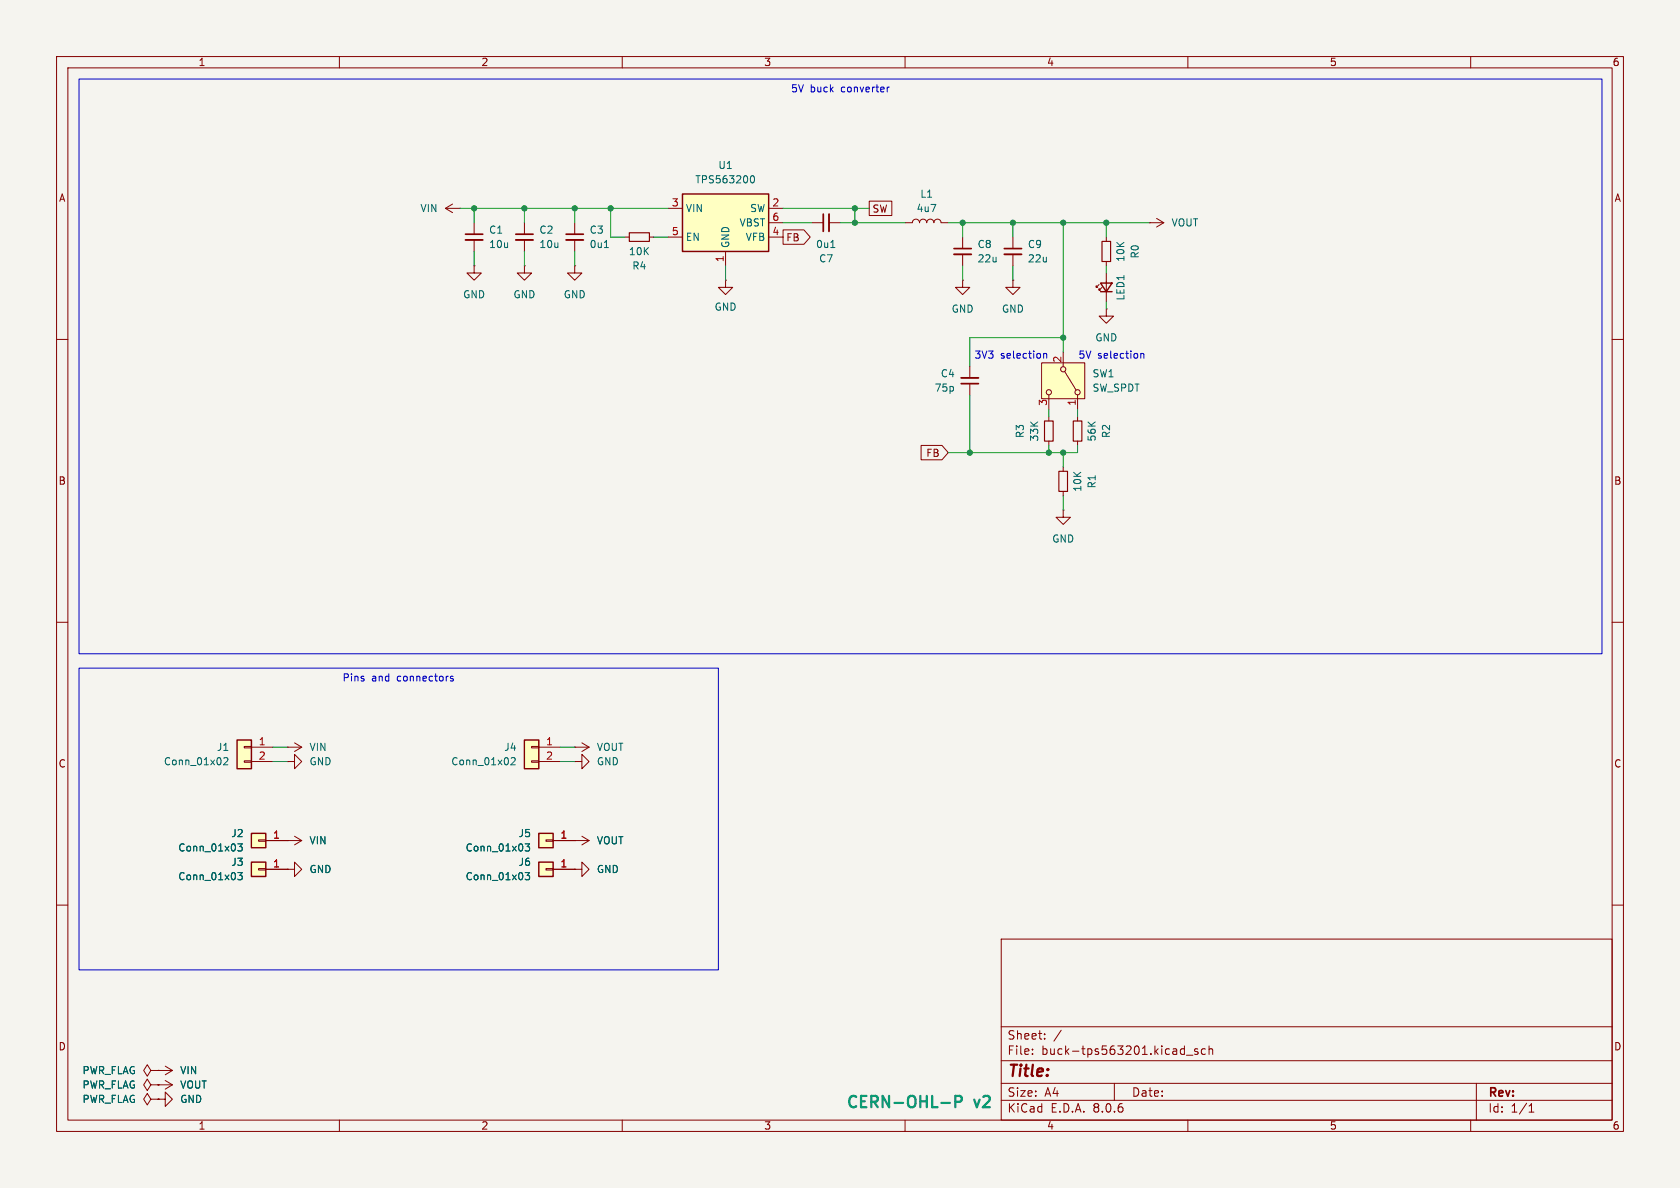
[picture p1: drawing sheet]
<svg xmlns="http://www.w3.org/2000/svg" width="297mm" height="210mm" viewBox="0 0 297 210" stroke-linecap="round" stroke-linejoin="round" font-family="sans-serif">
<path d="M0 0h297v210h-297z" fill="#f5f4ef" stroke="#f5f4ef" stroke-width=".18"/>
<g fill="none" stroke="#840000" stroke-width=".18">
<path d="M10 10h277v190h-277zM12 12h273v186h-273zM60 10v2M110 10v2M160 10v2M210 10v2M260 10v2M92.7 39.4v2M101.6 39.4v2M143.5 39.4h2M146.6 39.4h2M10 60h2"/>
<path d="M92.7 47v1.3h1.3l-1.3 1.2-1.3-1.2h1.3M92.7 47h.1M92.7 42.4v2.1M101.6 47v1.3h1.3l-1.3 1.2-1.3-1.2h1.3M101.6 47h.1M101.6 42.4v2.1M110.5 41.9h.8M114.8 41.9h.8M170.2 49.5v1.3h1.2l-1.2 1.3-1.3-1.3h1.3M170.2 49.5h.1M179.1 49.5v1.3h1.2l-1.2 1.3-1.3-1.3h1.3M179.1 49.5h.1"/>
<path d="M194.3 50.3l-.5 .5v-.3v.3h.3M194.8 50.8l-.5 .5v-.2v.2h.3M195.6 48.3v5M285 60h2M171.4 64.8v2M171.4 67.8v2.1M185.4 73.7v.7M185.4 78v.7M188 90.2v1.2h1.2l-1.2 1.3-1.3-1.3h1.3M188 90.2h.1M10 110h2M285 110h2"/>
<path d="M10 160h2M101.6 148.6h.1M101.6 148.6h2.5M102.9 147.8l1.2 .8M104.1 148.6l-1.2 .8M285 160h2M177 166h108v32h-108zM60 198v2M110 198v2M160 198v2M177 194.5h108M177 191.5h108"/>
<path d="M177 187.5h108M177 181.5h108M182.5 186.3v.1M182.5 185.5v.1M184.7 183.6v.1M184.7 182.8v.1M187.6 182.1l-1.3 2M197 191.5v3M209.7 186.5h1.2M210 198v2M211.7 185.5l-.3-.1-.2 .2v.2l.5 .2v.3h-.5M213.1 185.5l-.4-.1-.3 .3v.4l.1 .2h.6"/>
<path d="M213.7 185.5l.3-.1 .3 .1 .1 .9M213.7 184.9v1.5M260 198v2M261 191.5v6.5M270.3 196.6h.9M270.3 195.5l.4-.4v1.5"/>
</g>
<path d="M146.6 37.8v3.1M91.2 42.4h3M100.1 42.4h3M169.9 66.8h3.1" fill="none" stroke="#840000" stroke-width=".33"/>
<path d="M145.5 37.8v3.1M91.2 41.4h3M100.1 41.4h3M169.9 67.8h3.1" fill="none" stroke="#840000" stroke-width=".3"/>
<path d="M106.9 43.8h.7M146.9 43.8h.7" fill="none" stroke="#006464" stroke-width=".18"/>
<path d="M111.3 41.1h3.5v1.6h-3.5zM184.7 74.4h1.5v3.6h-1.5z" fill="none" stroke="#840000" stroke-width=".2"/>
<path d="M194.6 50h2l-1 1.6zM194.6 51.6h2" fill="none" stroke="#840000" stroke-width=".25"/>
<path d="M120.6 34.3h15.3v10.2h-15.3z" fill="#ffffc2"/>
<path d="M120.6 34.3h15.3v10.2h-15.3z" fill="none" stroke="#840000" stroke-width=".25"/>
<g fill="none" stroke="#840000" stroke-width=".18">
<path d="M78.7 36.8h2.6M78.7 36.8l1.3 .8M80 36.1l-1.3 .7M81.3 36.8h.1M118.1 36.8h2.5M135.9 36.8h2.5M135.9 39.4h2.5M160 39.4h1.3a.64 .64 0 0 1 .6-.7 .64 .64 0 0 1 .7 .7 .64 .64 0 0 1 .6-.7 .64 .64 0 0 1 .6 .7 .64 .64 0 0 1 .7-.7 .64 .64 0 0 1 .6 .7 .64 .64 0 0 1 .6-.7 .64 .64 0 0 1 .7 .7h1.2M203.2 39.4h.1M203.2 39.4h2.5M204.5 38.6l1.2 .8M205.7 39.4l-1.2 .7"/>
<path d="M118.1 41.9h2.5M128.3 44.5v2.5M135.9 41.9h2.5M170.2 41.9v2M170.2 45v2M179.1 41.9v2M179.1 45v2M195.6 54.6v1.3h1.2l-1.2 1.3-1.3-1.3h1.3M195.6 54.6h.1M195.6 41.9v.8M195.6 46.2v.8M190.5 73.7v.7"/>
<path d="M190.5 78v.7"/>
</g>
<path d="M132.7 31.5l.1-.3 .2-.1a.68 .68 0 0 1 .4 .6 .68 .68 0 0 1-.4 .6l-.2-.1-.1-.4" fill="none" stroke="#006464" stroke-width=".18"/>
<path d="M194.8 42.7h1.5v3.5h-1.5zM189.7 74.4h1.6v3.6h-1.6z" fill="none" stroke="#840000" stroke-width=".2"/>
<path d="M168.7 45h3M177.5 45h3.1" fill="none" stroke="#840000" stroke-width=".33"/>
<path d="M168.7 43.9h3M177.5 43.9h3.1" fill="none" stroke="#840000" stroke-width=".3"/>
<path d="M184.1 64.1h7.7v6.4h-7.7z" fill="#ffffc2"/>
<g fill="none" stroke="#840000" stroke-width=".18">
<path d="M184.1 64.1h7.7v6.4h-7.7zM185.4 69.9v2.5M188 62.2v2.6M188.2 65.7l2 3.3M190.5 69.9v2.5M50.8 134.6h1.3v1.3l1.2-1.3-1.2-1.2v1.2M50.8 134.6h.1M27.9 194.3h1.3v-1.3l1.3 1.3-1.3 1.3v-1.3M27.9 194.3h.1"/>
<circle cx="185.4" cy="69.3" r=".46"/>
<circle cx="188" cy="65.3" r=".46"/>
<circle cx="190.5" cy="69.3" r=".46"/>
</g>
<path d="M44.4 152.4h2.6v2.5h-2.6z" fill="#ffffc2"/>
<g fill="none" stroke="#840000" stroke-width=".18">
<path d="M83.8 39.4v2M83.8 47v1.3h1.3l-1.3 1.2-1.3-1.2h1.3M83.8 47h.1M83.8 42.4v2.1M128.3 49.5v1.3h1.2l-1.2 1.3-1.3-1.3h1.3M128.3 49.5h.1M45.7 153.5h1.3v.3h-1.3zM47 153.7h3.8M50.8 153.7h1.3v1.2l1.2-1.2-1.2-1.3v1.3M50.8 153.7h.1M50.8 148.6h.1M50.8 148.6h2.5"/>
<path d="M52.1 147.8l1.2 .8M53.3 148.6l-1.2 .8M26.7 194.3l-.7-1-.6 1 .6 1 .7-1h1.2M26.7 189.2l-.7-1-.6 1 .6 1 .7-1h1.2M26.7 191.8l-.7-1-.6 1 .6 1 .7-1h1.2M27.9 194.3h.1M27.9 189.2h.1M27.9 191.8h.1M27.9 189.2h2.6M27.9 191.8h2.6M29.2 188.5l1.3 .7M29.2 191l1.3 .8"/>
<path d="M30.5 189.2l-1.3 .8M30.5 191.8l-1.3 .7"/>
</g>
<path d="M44.4 152.4h2.6v2.5h-2.6z" fill="none" stroke="#840000" stroke-width=".25"/>
<path d="M42 154.2h.8l-.4 .5 .4 .2v.5l-.2 .1-.6-.1" fill="none" stroke="#006464" stroke-width=".18"/>
<path d="M82.3 42.4h3" fill="none" stroke="#840000" stroke-width=".33"/>
<path d="M82.3 41.4h3" fill="none" stroke="#840000" stroke-width=".3"/>
<path d="M95.2 147.3h2.6v2.6h-2.6z" fill="#ffffc2"/>
<path d="M96.5 148.5h1.3v.2h-1.3zM97.8 148.6h3.8" fill="none" stroke="#840000" stroke-width=".18"/>
<path d="M95.2 147.3h2.6v2.6h-2.6z" fill="none" stroke="#840000" stroke-width=".25"/>
<path d="M92.8 149.2h.8l-.4 .5 .4 .1v.5l-.2 .1-.6-.1" fill="none" stroke="#006464" stroke-width=".18"/>
<path d="M95.2 152.4h2.6v2.5h-2.6z" fill="#ffffc2"/>
<path d="M96.5 153.5h1.3v.3h-1.3zM97.8 153.7h3.8" fill="none" stroke="#840000" stroke-width=".18"/>
<path d="M95.2 152.4h2.6v2.5h-2.6z" fill="none" stroke="#840000" stroke-width=".25"/>
<path d="M92.8 154.2h.8l-.4 .5 .4 .2v.5l-.2 .1-.6-.1" fill="none" stroke="#006464" stroke-width=".18"/>
<path d="M92.7 130.8h2.5v5.1h-2.5z" fill="#ffffc2"/>
<path d="M50.8 132.1h.1M50.8 132.1h2.5M52.1 131.3l1.2 .8M53.3 132.1l-1.2 .7M94 134.5h1.2v.2h-1.2zM94 132h1.2v.2h-1.2zM95.2 132.1h3.9M95.2 134.6h3.9" fill="none" stroke="#840000" stroke-width=".18"/>
<path d="M92.7 130.8h2.5v5.1h-2.5z" fill="none" stroke="#840000" stroke-width=".25"/>
<path d="M90.4 134.1l.4-.2 .3 .4-.8 .9h.8" fill="none" stroke="#006464" stroke-width=".18"/>
<path d="M44.4 147.3h2.6v2.6h-2.6z" fill="#ffffc2"/>
<path d="M45.7 148.5h1.3v.2h-1.3zM47 148.6h3.8" fill="none" stroke="#840000" stroke-width=".18"/>
<path d="M44.4 147.3h2.6v2.6h-2.6z" fill="none" stroke="#840000" stroke-width=".25"/>
<path d="M42 149.2h.8l-.4 .5 .4 .1v.5l-.2 .1-.6-.1" fill="none" stroke="#006464" stroke-width=".18"/>
<path d="M41.9 130.8h2.5v5.1h-2.5z" fill="#ffffc2"/>
<g fill="none" stroke="#840000" stroke-width=".18">
<path d="M153.7 35.6h4v2.5h-4zM138.4 40.6h3.7l1.1 1.3-1.1 1.3h-3.7zM162.8 78.7h3.7l1.1 1.3-1.1 1.3h-3.7zM188 82.6v.7M188 86.9v.7M43.2 134.5h1.2v.2h-1.2zM43.2 132h1.2v.2h-1.2zM44.4 132.1h3.9M44.4 134.6h3.9M101.6 132.1h.1M101.6 134.6h1.3v1.3l1.2-1.3-1.2-1.2v1.2M101.6 134.6h.1"/>
<path d="M101.6 132.1h2.5M102.9 131.3l1.2 .8M104.1 132.1l-1.2 .7M47 148.6h3.8M47 153.7h3.8M50.8 148.6h.1M50.8 153.7h.1M97.8 148.6h3.8M97.8 153.7h3.8M101.6 153.7h1.3v1.2l1.2-1.2-1.2-1.3v1.3M101.6 153.7h.1M101.6 148.6h.1"/>
<path d="M27.9 191.8h.1M27.9 194.3h.1M27.9 189.2h.1"/>
</g>
<path d="M41.9 130.8h2.5v5.1h-2.5z" fill="none" stroke="#840000" stroke-width=".25"/>
<path d="M39.6 134.1l.4-.2 .3 .4-.8 .9h.8M42 149.2h.8l-.4 .5 .4 .1v.5l-.2 .1-.6-.1M42 154.2h.8l-.4 .5 .4 .2v.5l-.2 .1-.6-.1M92.8 149.2h.8l-.4 .5 .4 .1v.5l-.2 .1-.6-.1M92.8 154.2h.8l-.4 .5 .4 .2v.5l-.2 .1-.6-.1" fill="none" stroke="#006464" stroke-width=".18"/>
<path d="M187.2 83.3h1.5v3.6h-1.5z" fill="none" stroke="#840000" stroke-width=".2"/>
<path d="M14 14h269.2v101.6h-269.2zM156.8 15.4v.8M157.2 15.4l-.4 .2M184.5 62.6l.2-.1h.3v.8M184.5 62.5v.8M201.7 62.5v.8M201.7 62.6l.2-.1h.3v.8M14 118.1h113v53.4h-113zM80.1 119.6l-.3-.1-.2 .2 .1 .2 .4 .1v.3h-.5" fill="none" stroke="#0000c2" stroke-width=".18"/>
<path d="M166.4 195h1.5M168.9 194.8h.8a.54 .54 0 0 0 .4-.5 .54 .54 0 0 0-.4-.6h-.8v2" fill="none" stroke="#0099b0" stroke-width=".4"/>
<g fill="none" stroke="#009600" stroke-width=".18">
<path d="M81.3 36.8h36.8M83.8 36.8v2.6M92.7 36.8v2.6M101.6 36.8v2.6M107.9 36.8v5.1h2.6M138.4 39.4h5.1M138.4 36.8h15.3M148.6 39.4h11.4M151.1 36.8v2.6M167.6 39.4h35.6M170.2 39.4v2.5M179.1 39.4v2.5"/>
<path d="M188 39.4v22.8M195.6 39.4v2.5M83.8 44.5v2.5M92.7 44.5v2.5M101.6 44.5v2.5M115.6 41.9h2.5M128.3 47v2.5M170.2 47v2.5M179.1 47v2.5M188 59.7h-16.6v5.1M195.6 47v1.3M195.6 53.3v1.3"/>
<path d="M171.4 69.9v10.1M185.4 72.4v1.3M185.4 78.7v1.3M190.5 78.7v1.3h-22.9M190.5 72.4v1.3M188 80v2.6M188 87.6v2.6M48.3 134.6h2.5M48.3 132.1h2.5M99.1 134.6h2.5M99.1 132.1h2.5"/>
</g>
<g fill="#009600" stroke="#009600" stroke-width=".18">
<circle cx="188" cy="59.7" r=".46"/>
<circle cx="179.1" cy="39.4" r=".46"/>
<circle cx="185.4" cy="80" r=".46"/>
<circle cx="171.4" cy="80" r=".46"/>
<circle cx="151.1" cy="36.8" r=".46"/>
<circle cx="151.1" cy="39.4" r=".46"/>
<circle cx="188" cy="80" r=".46"/>
<circle cx="170.2" cy="39.4" r=".46"/>
<circle cx="195.6" cy="39.4" r=".46"/>
<circle cx="188" cy="39.4" r=".46"/>
<circle cx="107.9" cy="36.8" r=".46"/>
<circle cx="101.6" cy="36.8" r=".46"/>
<circle cx="92.7" cy="36.8" r=".46"/>
<circle cx="83.8" cy="36.8" r=".46"/>
</g>
<text font-size="2.8" fill="#840000" x="178" y="190.9">Title:</text>
<g font-size="2.8" fill="#0099b0">
<text x="149.4" y="196.4">CERN-OHL-P</text>
<text x="172.3" y="196.4">v2</text>
</g>
<g font-size="2.1" fill="#840000">
<text x="178" y="184">Sheet:</text>
<text x="178" y="186.7">File:</text>
<text x="184.1" y="186.7">buck-tps563201.kicad_sch</text>
<text x="178" y="196.9">KiCad</text>
<text x="178" y="194.1">Size:</text>
<text x="184.7" y="194.1">A4</text>
<text x="185.7" y="196.9">E.D.A.</text>
<text x="193.3" y="196.9">8.0.6</text>
<text x="200" y="194.1">Date:</text>
<text x="263" y="194.3">Rev:</text>
<text x="263" y="196.9">Id:</text>
<text x="267.1" y="196.9">1/1</text>
</g>
<g font-size="1.8" fill="#840000">
<text x="35" y="11.9">1</text>
<text x="85" y="11.9">2</text>
<text x="135" y="11.9">3</text>
<text x="185" y="11.9">4</text>
<text x="235" y="11.9">5</text>
<text x="285" y="11.9">6</text>
<text x="10.3" y="35.9">A</text>
<text x="285.3" y="35.9">A</text>
<text x="154.1" y="37.8">SW</text>
<text x="138.9" y="42.9">FB</text>
<text x="163.6" y="81">FB</text>
<text x="10.3" y="85.9">B</text>
<text x="285.3" y="85.9">B</text>
<text x="10.3" y="135.9">C</text>
<text x="285.3" y="135.9">C</text>
<text x="10.3" y="185.9">D</text>
<text x="285.3" y="185.9">D</text>
<text x="35" y="199.9">1</text>
<text x="85" y="199.9">2</text>
<text x="135" y="199.9">3</text>
<text x="185" y="199.9">4</text>
<text x="235" y="199.9">5</text>
<text x="285" y="199.9">6</text>
</g>
<g font-size="1.8" fill="#0000c2">
<text x="139.7" y="16.6">5V</text>
<text x="143.2" y="16.6">buck</text>
<text x="148.8" y="16.6">converter</text>
<text x="172.2" y="63.6">3V3</text>
<text x="176.9" y="63.6">selection</text>
<text x="190.6" y="63.6">5V</text>
<text x="194" y="63.6">selection</text>
<text x="60.5" y="120.8">Pins</text>
<text x="65.7" y="120.8">and</text>
<text x="70.3" y="120.8">connectors</text>
</g>
<g font-size="1.8" fill="#006464">
<text x="122.8" y="32.6">TPS563200</text>
<text x="126.9" y="30.1">U1</text>
<text x="162.6" y="35.2">L1</text>
<text x="74.2" y="37.7">VIN</text>
<text x="86.4" y="41.5">C1</text>
<text x="95.3" y="41.5">C2</text>
<text x="104.1" y="41.5">C3</text>
<text x="121.2" y="37.7">VIN</text>
<text x="130.6" y="40.2">VBST</text>
<text x="132.5" y="37.7">SW</text>
<text x="161.9" y="37.7">4u7</text>
<text x="207" y="40.2">VOUT</text>
<text x="86.4" y="44">10u</text>
<text x="95.3" y="44">10u</text>
<text x="104.1" y="44">0u1</text>
<text x="111.1" y="45.3">10K</text>
<text x="111.7" y="47.9">R4</text>
<text x="121.2" y="42.8">EN</text>
<text x="129.1" y="43.9" transform="rotate(-90 129.1 43.9)">GND</text>
<text x="131.7" y="42.8">VFB</text>
<text x="144.2" y="44">0u1</text>
<text x="144.7" y="46.6">C7</text>
<text x="172.7" y="44">C8</text>
<text x="172.7" y="46.6">22u</text>
<text x="181.6" y="44">C9</text>
<text x="181.6" y="46.6">22u</text>
<text x="199" y="46.4" transform="rotate(-90 199 46.4)">10K</text>
<text x="201.5" y="45.8" transform="rotate(-90 201.5 45.8)">R0</text>
<text x="81.8" y="52.9">GND</text>
<text x="90.7" y="52.9">GND</text>
<text x="99.6" y="52.9">GND</text>
<text x="199" y="53.2" transform="rotate(-90 199 53.2)">LED1</text>
<text x="126.2" y="55.1">GND</text>
<text x="168.1" y="55.5">GND</text>
<text x="177" y="55.5">GND</text>
<text x="193.5" y="60.6">GND</text>
<text x="165.1" y="69.4">75p</text>
<text x="166.2" y="66.9">C4</text>
<text x="193" y="66.9">SW1</text>
<text x="193" y="69.4">SW_SPDT</text>
<text x="181.2" y="77.5" transform="rotate(-90 181.2 77.5)">R3</text>
<text x="196.4" y="77.5" transform="rotate(-90 196.4 77.5)">R2</text>
<text x="183.7" y="78.1" transform="rotate(-90 183.7 78.1)">33K</text>
<text x="193.9" y="78.1" transform="rotate(-90 193.9 78.1)">56K</text>
<text x="191.4" y="87" transform="rotate(-90 191.4 87)">10K</text>
<text x="193.9" y="86.4" transform="rotate(-90 193.9 86.4)">R1</text>
<text x="185.9" y="96.1">GND</text>
<text x="28.9" y="135.5">Conn_01x02</text>
<text x="38.3" y="132.9">J1</text>
<text x="54.6" y="135.5">GND</text>
<text x="54.6" y="132.9">VIN</text>
<text x="79.7" y="135.5">Conn_01x02</text>
<text x="89.1" y="132.9">J4</text>
<text x="105.4" y="135.5">GND</text>
<text x="105.4" y="132.9">VOUT</text>
<text x="40.8" y="148.2">J2</text>
<text x="54.6" y="149.5">VIN</text>
<text x="91.6" y="148.2">J5</text>
<text x="105.4" y="149.5">VOUT</text>
<text x="31.4" y="155.8">Conn_01x03</text>
<text x="31.4" y="150.7">Conn_01x03</text>
<text x="40.8" y="153.3">J3</text>
<text x="54.6" y="154.5">GND</text>
<text x="82.2" y="150.7">Conn_01x03</text>
<text x="82.2" y="155.8">Conn_01x03</text>
<text x="91.6" y="153.3">J6</text>
<text x="105.4" y="154.5">GND</text>
<text x="14.5" y="190.1">PWR_FLAG</text>
<text x="31.8" y="190.1">VIN</text>
<text x="14.5" y="195.2">PWR_FLAG</text>
<text x="14.5" y="192.6">PWR_FLAG</text>
<text x="31.8" y="195.2">GND</text>
<text x="31.8" y="192.6">VOUT</text>
</g>
<g font-size="1.8" fill="#a90000">
<text x="118.7" y="36.6">3</text>
<text x="118.7" y="41.7">5</text>
<text x="136.5" y="36.6">2</text>
<text x="136.5" y="41.7">4</text>
<text x="136.5" y="39.1">6</text>
<text x="128" y="46.4" transform="rotate(-90 128 46.4)">1</text>
<text x="187.7" y="64.2" transform="rotate(-90 187.7 64.2)">2</text>
<text x="185.2" y="71.8" transform="rotate(-90 185.2 71.8)">3</text>
<text x="190.2" y="71.8" transform="rotate(-90 190.2 71.8)">1</text>
<text x="45.6" y="131.8">1</text>
<text x="96.4" y="131.8">1</text>
<text x="45.6" y="134.4">2</text>
<text x="96.4" y="134.4">2</text>
<text x="48.2" y="148.3">1</text>
<text x="99" y="148.3">1</text>
<text x="48.2" y="153.4">1</text>
<text x="99" y="153.4">1</text>
</g>
</svg>
